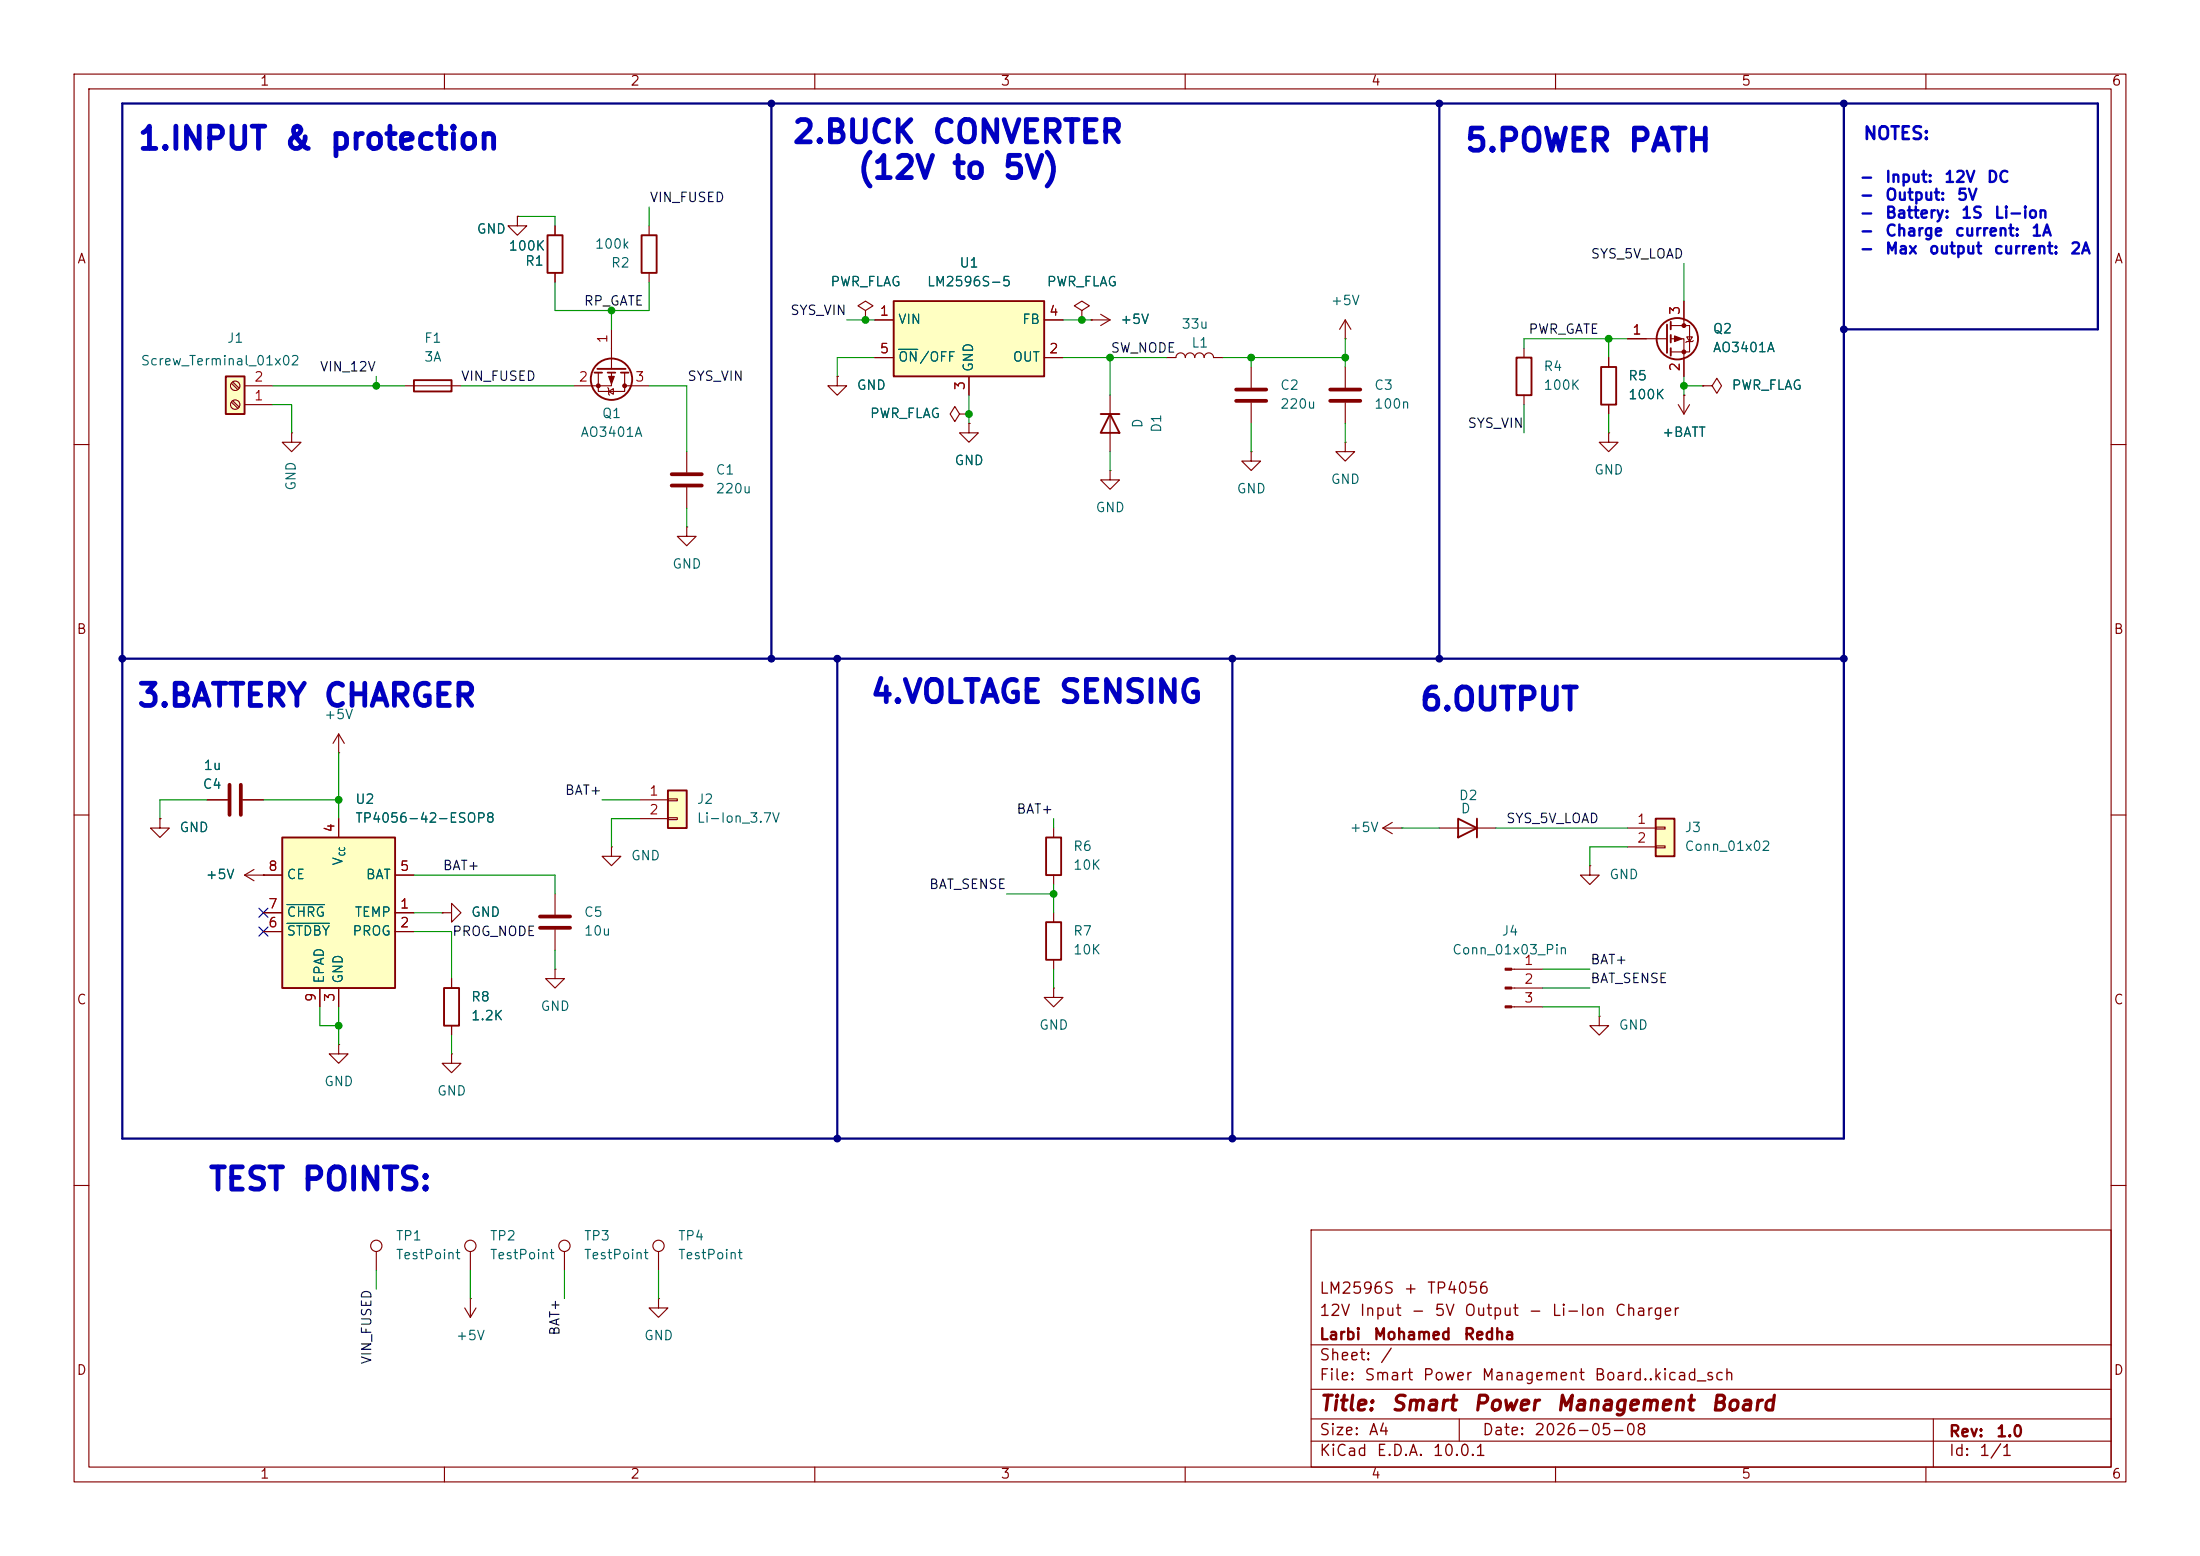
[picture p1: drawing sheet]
<svg xmlns="http://www.w3.org/2000/svg" width="297mm" height="210mm" viewBox="0 0 297 210" stroke-linecap="round" stroke-linejoin="round" font-family="sans-serif">
<g fill="none" stroke="#840000" stroke-width=".15">
<path d="M10 10h277v190h-277zM12 12h273v186h-273zM60 10v2M110 10v2M160 10v2M210 10v2M260 10v2M113 50.8v1.3h1.3l-1.3 1.2-1.2-1.2h1.2M113 50.8h.1M130.8 57.2v1.2h1.3l-1.3 1.3-1.3-1.3h1.3M130.8 57.2h.1M10 60h2"/>
<path d="M285 60h2M10 110h2M285 110h2M10 160h2M177 166h108v32h-108zM285 160h2M60 198v2M110 198v2M160 198v2M177 194.5h108M177 191.5h108M177 187.5h108"/>
<path d="M177 181.5h108M197 191.5v3M210 198v2M260 198v2M261 191.5v6.5"/>
</g>
<path d="M120.6 40.6h20.4v10.2h-20.4z" fill="#ffffc2"/>
<g fill="none" stroke="#840000" stroke-width=".25">
<path d="M73.9 31.8h2v5h-2zM80.3 50.3h1M80.6 49.8h3.9M82 50.3h1.1M83.8 50.3h1M120.6 40.6h20.4v10.2h-20.4zM148.6 55.9h2.5M149.9 55.9l1.2 2.5h-2.5zM225 43.8v3.8M225.6 43.4v1.1M225.6 45.2v1M225.6 47v1"/>
<circle cx="82.5" cy="51.2" r="2.79"/>
<circle cx="226.4" cy="45.7" r="2.79"/>
</g>
<g fill="none" stroke="#840000" stroke-width=".15">
<path d="M69.8 29.2v1.3h1.3l-1.3 1.3-1.2-1.3h1.2M69.8 29.2h.1M74.9 30.5v1.3M74.9 36.8v1.3M80.8 50.3v2.5h3.5v-2.5M82 52.3l.2 .2v.7l.1 .1M82.2 52.8l.6-.3v.7zM82.5 50.3v1.8h-5M82.5 44.5v5.3M84.3 52.1h3.3M116.8 41.9l1.1-.6-1.1-.7-1 .7 1 .6v1.3M116.8 43.2h.1"/>
<path d="M118.1 43.2h2.5M118.1 48.3h2.5M129.5 55.9l-.6-1-.6 1 .6 1 .6-1h1.3M130.8 55.9h.1M130.8 50.8v2.5M141 43.2h2.5M141 48.3h2.5M149.9 53.3v7.7M168.9 49.5v2.8M168.9 54.4v2.8M181.6 59.7v1.3h1.3l-1.3 1.2-1.3-1.2h1.3M181.6 59.7h.1"/>
<path d="M181.6 49.5v2.8M181.6 54.4v2.8M217.2 58.4v1.3h1.2l-1.2 1.3-1.3-1.3h1.3M217.2 58.4h.1M219.7 45.7h5.3M225.6 43.9h2.5v3.6h-2.5M225.6 45.7h1.7v5.1M226.6 54.6l.7 1.3M227.3 53.3h.1M227.3 40.6v3.3M227.3 53.3v2.6M227.7 45.5h.8l-.4 .6z"/>
<path d="M228.1 54.6l-.8 1.3M228.6 46l-.1 .1h-.8l-.1 .1M149.9 63.5v1.3h1.2l-1.2 1.2-1.3-1.2h1.3M149.9 63.5h.1M168.9 61v1.2h1.3l-1.3 1.3-1.3-1.3h1.3M168.9 61h.1M45.7 99.1l-.7 1.2M45.7 99.1l.8 1.2M45.7 99.1v2.5M21.6 110.5v1.3h1.3l-1.3 1.2-1.3-1.2h1.3M21.6 110.5h.1M27.9 108h2.8"/>
<path d="M32.8 108h2.8M33 118.1l1.3 .8M33 118.1h2.6M34.3 117.3l-1.3 .8M35.6 118.1h.1M45.7 101.6h.1M82.5 114.3v1.3h1.3l-1.3 1.2-1.2-1.2h1.2M82.5 114.3h.1M74.9 130.8v1.3h1.3l-1.3 1.3-1.2-1.3h1.2M74.9 130.8h.1M74.9 120.7v2.7M74.9 125.5v2.8"/>
<path d="M142.2 133.4v1.2h1.3l-1.3 1.3-1.2-1.3h1.2M142.2 133.4h.1M45.7 141v1.2h1.3l-1.3 1.3-1.3-1.3h1.3M45.7 141h.1M61 142.2v1.3h1.2l-1.2 1.3-1.3-1.3h1.3M61 142.2h.1M50.8 168.9v2.6M62.7 176.5l.8 1.3M63.5 175.3h.1M63.5 168.9v2.6M63.5 175.3v2.5M64.3 176.5l-.8 1.3"/>
<path d="M88.9 175.3v1.2h1.3l-1.3 1.3-1.3-1.3h1.3M88.9 175.3h.1"/>
<circle cx="50.8" cy="168.1" r=".76"/>
<circle cx="63.5" cy="168.1" r=".76"/>
</g>
<path d="M121.3 47.2h2.6" fill="none" stroke="#006464" stroke-width=".15"/>
<path d="M166.9 52.6h4M166.9 54.1h4M179.6 52.6h4M179.6 54.1h4M31 105.9v4.1M32.5 105.9v4.1M72.9 123.7h4.1M72.9 125.2h4.1" fill="none" stroke="#840000" stroke-width=".51"/>
<g fill="#840000" stroke="#840000" stroke-width=".15">
<path d="M82.2 50.8h.7l-.4 1z"/>
<path d="M226.1 45.3l1 .4-1 .4z"/>
<circle cx="84.3" cy="52.1" r=".25"/>
<circle cx="80.8" cy="52.1" r=".25"/>
<circle cx="227.3" cy="43.9" r=".25"/>
<circle cx="227.3" cy="47.5" r=".25"/>
</g>
<path d="M90.2 106.7h2.5v5.1h-2.5z" fill="#ffffc2"/>
<path d="M90.2 106.7h2.5v5.1h-2.5z" fill="none" stroke="#840000" stroke-width=".25"/>
<g fill="none" stroke="#840000" stroke-width=".15">
<path d="M146 41.9l1.1-.6-1.1-.7-1 .7 1 .6v1.3M146 43.2h.1M147.3 43.2h.1M147.3 43.2h2.6M148.6 42.4l1.3 .8M149.9 43.2l-1.3 .7M157.5 48.3h1.2a.64 .64 0 0 1 .7-.7 .64 .64 0 0 1 .6 .7 .64 .64 0 0 1 .7-.7 .64 .64 0 0 1 .6 .7 .64 .64 0 0 1 .6-.7 .64 .64 0 0 1 .7 .7 .64 .64 0 0 1 .6-.7 .64 .64 0 0 1 .6 .7h1.3M181.6 45.7h.1M181.6 43.2l-.8 1.3M181.6 43.2l.8 1.3M181.6 43.2v2.5M229.9 52.1h1.2l.7-1 .6 1-.6 1-.7-1"/>
<path d="M229.9 52.1h.1M92.7 61v2.8M92.7 65.8v2.8M86.4 108h3.8M86.4 110.5h3.8M90.2 107.8h1.2v.3h-1.2zM90.2 110.4h1.2v.2h-1.2z"/>
</g>
<path d="M90.7 64h4M90.7 65.5h4" fill="none" stroke="#840000" stroke-width=".51"/>
<path d="M30.5 50.8h2.5v5.1h-2.5z" fill="#ffffc2"/>
<path d="M86.6 31.8h2v5h-2zM30.5 50.8h2.5v5.1h-2.5zM59.9 133.4h2.1v5h-2.1z" fill="none" stroke="#840000" stroke-width=".25"/>
<g fill="none" stroke="#840000" stroke-width=".15">
<path d="M87.6 30.5v1.3M87.6 36.8v1.3M31.2 54.3l.9 .8M31.2 51.7l.9 .9M31.4 54.1l.9 .8M31.4 51.6l.9 .8M33 54.6h3.8M33 52.1h3.8M39.4 58.4v1.3h1.2l-1.2 1.3-1.3-1.3h1.3M39.4 58.4h.1M61 132.1v1.3M61 138.4v1.3"/>
<circle cx="31.7" cy="54.6" r=".63"/>
<circle cx="31.7" cy="52.1" r=".63"/>
</g>
<path d="M38.1 113h15.2v20.4h-15.2z" fill="#ffffc2"/>
<path d="M55.9 51.3h5.1v1.5h-5.1zM204.7 48.3h2.1v5h-2.1zM216.2 49.5h2v5.1h-2zM38.1 113h15.2v20.4h-15.2zM141.2 113h2.1v5.1h-2.1zM196.8 110.5l2.6 1.3-2.6 1.2zM199.4 110.5v2.5M141.2 124.5h2.1v5h-2.1z" fill="none" stroke="#840000" stroke-width=".25"/>
<g fill="none" stroke="#840000" stroke-width=".15">
<path d="M54.6 52.1h7.6M205.7 47v1.3M205.7 53.3v1.3M217.2 48.3v1.2M217.2 54.6v1.3M92.7 71.1v1.3h1.3l-1.3 1.3-1.3-1.3h1.3M92.7 71.1h.1M35.6 118.1h2.5M45.7 110.5v2.5M53.3 118.1h2.6M142.2 111.8v1.2M142.2 118.1v1.3"/>
<path d="M186.7 111.8l1.3 .7M186.7 111.8h2.5M188 111l-1.3 .8M189.2 111.8h.1M194.3 111.8h7.6M214.6 116.8v1.3h1.3l-1.3 1.3-1.2-1.3h1.2M214.6 116.8h.1M35.6 123.2h2.5M35.6 125.7h2.5M43.2 133.4v2.5M45.7 133.4v2.5M53.3 123.2h2.6"/>
<path d="M53.3 125.7h2.6M59.7 123.2h1.3v-1.3l1.2 1.3-1.2 1.3v-1.3M59.7 123.2h.1M142.2 123.2v1.3M142.2 129.5v1.3M204.1 130.8h4.2M204.1 133.4h4.2M204.1 135.9h4.2M76.2 168.9v2.6M88.9 168.9v2.6"/>
<circle cx="76.2" cy="168.1" r=".76"/>
<circle cx="88.9" cy="168.1" r=".76"/>
</g>
<path d="M38.7 124.6h5.8M38.7 122.1h5.1" fill="none" stroke="#006464" stroke-width=".15"/>
<g fill="#840000" stroke="#840000" stroke-width=".15">
<path d="M203.2 130.7h.9v.2h-.9z"/>
<path d="M203.2 133.2h.9v.3h-.9z"/>
<path d="M203.2 135.8h.9v.2h-.9z"/>
</g>
<path d="M223.5 110.5h2.6v5.1h-2.6z" fill="#ffffc2"/>
<path d="M223.5 110.5h2.6v5.1h-2.6z" fill="none" stroke="#840000" stroke-width=".25"/>
<g fill="none" stroke="#840000" stroke-width=".15">
<path d="M69.8 29.2h.1M74.9 30.5v1.3M74.9 36.8v1.3M113 50.8h.1M116.8 43.2h.1M118.1 43.2h2.5M118.1 48.3h2.5M130.8 57.2h.1M130.8 55.9h.1M130.8 50.8v2.5M141 43.2h2.5M141 48.3h2.5"/>
<path d="M146 43.2h.1M147.3 43.2h.1M217.2 48.3v1.2M217.2 54.6v1.3M219.7 45.7h2.5M227.3 53.3h.1M227.3 40.6v2.6M227.3 48.3v2.5M229.9 52.1h.1M21.6 110.5h.1M27.9 108h2.8M32.8 108h2.8"/>
<path d="M35.6 118.1h.1M35.6 118.1h2.5M45.7 110.5v2.5M53.3 118.1h2.6M219.7 111.8h3.8M219.7 114.3h3.8M223.5 111.6h1.3v.3h-1.3zM223.5 114.2h1.3v.2h-1.3zM35.6 123.2h2.5M35.6 125.7h2.5M43.2 133.4v2.5M45.7 133.4v2.5"/>
<path d="M53.3 123.2h2.6M53.3 125.7h2.6M59.7 123.2h.1M61 132.1v1.3M61 138.4v1.3M215.9 137.2v1.2h1.3l-1.3 1.3-1.3-1.3h1.3M215.9 137.2h.1"/>
</g>
<path d="M104.1 14v74.9M194.3 14v74.9M248.9 14v139.7h-232.4v-139.7h266.7v30.5h-34.3M16.5 88.9h232.4M113 88.9v64.8M166.4 88.9v64.8" fill="none" stroke="#000084" stroke-width=".3"/>
<g fill="none" stroke="#009600" stroke-width=".15">
<path d="M69.8 29.2h5.1v1.3M74.9 38.1v3.8h12.7v-3.8M87.6 27.9v2.6M227.3 35.6v5M36.8 54.6h2.6v3.8M36.8 52.1h17.8M50.8 50.8v1.3M62.2 52.1h15.3M82.5 41.9v2.6M87.6 52.1h5.1v8.9M114.3 43.2h3.8M118.1 48.3h-5.1v2.5"/>
<path d="M130.8 53.3v3.9M143.5 48.3h14M143.5 43.2h3.8M149.9 48.3v5M165.1 48.3h16.5M168.9 48.3v1.2M168.9 57.2v3.8M181.6 45.7v3.8M181.6 57.2v2.5M205.7 54.6v3.8M217.2 45.7v2.6M217.2 55.9v2.5"/>
<path d="M219.7 45.7h-14v1.3M227.3 52.1h2.6M227.3 50.8v2.5M92.7 68.6v2.5M149.9 61v2.5M27.9 108h-6.3v2.5M35.6 108h10.1M45.7 101.6v8.9M55.9 118.1h19v2.6M81.3 108h5.1M86.4 110.5h-3.9v3.8M142.2 110.5v1.3"/>
<path d="M142.2 119.4v3.8M189.2 111.8h5.1M201.9 111.8h17.8M219.7 114.3h-5.1v2.5M43.2 135.9v2.5h2.5M45.7 135.9v5.1M55.9 125.7h5.1v6.4M55.9 123.2h3.8M61 139.7v2.5M74.9 128.3v2.5M135.9 120.7h6.3M142.2 130.8v2.6"/>
<path d="M208.3 130.8h6.3M208.3 135.9h7.6v1.3M208.3 133.4h6.3M50.8 171.5v2.5M63.5 171.5v3.8M76.2 171.5v3.8M88.9 171.5v3.8"/>
</g>
<path d="M35 125.1l1.2 1.2M35 122.6l1.2 1.2M36.2 125.1l-1.2 1.2M36.2 122.6l-1.2 1.2" fill="none" stroke="#000084" stroke-width=".15"/>
<path d="M121.3 47.2h2.6M38.7 124.6h5.8M38.7 122.1h5.1" fill="none" stroke="#006464" stroke-width=".15"/>
<g fill="#009600" stroke="#009600" stroke-width=".14">
<circle cx="149.9" cy="48.3" r=".46"/>
<circle cx="168.9" cy="48.3" r=".46"/>
<circle cx="142.2" cy="120.7" r=".46"/>
<circle cx="50.8" cy="52.1" r=".46"/>
<circle cx="82.5" cy="41.9" r=".46"/>
<circle cx="116.8" cy="43.2" r=".46"/>
<circle cx="146" cy="43.2" r=".46"/>
<circle cx="130.8" cy="55.9" r=".46"/>
<circle cx="45.7" cy="138.4" r=".46"/>
<circle cx="45.7" cy="108" r=".46"/>
<circle cx="217.2" cy="45.7" r=".46"/>
<circle cx="181.6" cy="48.3" r=".46"/>
<circle cx="227.3" cy="52.1" r=".46"/>
</g>
<g fill="#000084" stroke="#000084" stroke-width=".14">
<circle cx="166.4" cy="153.7" r=".46"/>
<circle cx="113" cy="153.7" r=".46"/>
<circle cx="16.5" cy="88.9" r=".46"/>
<circle cx="194.3" cy="88.9" r=".46"/>
<circle cx="248.9" cy="88.9" r=".46"/>
<circle cx="104.1" cy="14" r=".46"/>
<circle cx="166.4" cy="88.9" r=".46"/>
<circle cx="104.1" cy="88.9" r=".46"/>
<circle cx="113" cy="88.9" r=".46"/>
<circle cx="248.9" cy="44.5" r=".46"/>
<circle cx="194.3" cy="14" r=".46"/>
<circle cx="248.9" cy="14" r=".46"/>
</g>
<g font-size="3" fill="#0000c2">
<text x="18.4" y="20.9">1.INPUT &amp; protection</text>
<text x="106.8" y="20">2.BUCK CONVERTER</text>
<text x="197.6" y="21.2">5.POWER PATH</text>
<text x="115.6" y="24.9">(12V to 5V)</text>
<text x="117.3" y="95.6">4.VOLTAGE SENSING</text>
<text x="18.4" y="96.1">3.BATTERY CHARGER</text>
<text x="191.5" y="96.6">6.OUTPUT</text>
<text x="28" y="161.4">TEST POINTS:</text>
</g>
<g font-size="2" fill="#840000">
<text x="178" y="190.9">Title:</text>
<text x="187.7" y="190.9">Smart</text>
<text x="198.7" y="190.9">Power</text>
<text x="209.9" y="190.9">Management</text>
<text x="230.8" y="190.9">Board</text>
</g>
<text font-size="1.7" fill="#0000c2" x="251.5" y="19.3">NOTES:</text>
<g font-size="1.5" fill="#0000c2">
<text x="251" y="25">-</text>
<text x="251" y="27.4">-</text>
<text x="251" y="29.8">-</text>
<text x="254.4" y="25">Input:</text>
<text x="254.4" y="27.4">Output:</text>
<text x="254.4" y="29.8">Battery:</text>
<text x="262.4" y="25">12V</text>
<text x="264.1" y="27.4">5V</text>
<text x="264.7" y="29.8">1S</text>
<text x="268.1" y="25">DC</text>
<text x="269.1" y="29.8">Li-ion</text>
<text x="251" y="32.3">-</text>
<text x="251" y="34.7">-</text>
<text x="254.4" y="32.3">Charge</text>
<text x="254.4" y="34.7">Max</text>
<text x="260.3" y="34.7">output</text>
<text x="263.8" y="32.3">current:</text>
<text x="269.1" y="34.7">current:</text>
<text x="274.1" y="32.3">1A</text>
<text x="279.4" y="34.7">2A</text>
</g>
<g font-size="1.5" fill="#840000">
<text x="178" y="178">12V</text>
<text x="178" y="175">LM2596S</text>
<text x="183.4" y="178">Input</text>
<text x="189.4" y="175">+</text>
<text x="190.4" y="178">-</text>
<text x="192.5" y="175">TP4056</text>
<text x="193.5" y="178">5V</text>
<text x="197.6" y="178">Output</text>
<text x="206.2" y="178">-</text>
<text x="209.4" y="178">Li-Ion</text>
<text x="217.9" y="178">Charger</text>
<text x="178" y="184">Sheet:</text>
<text x="178" y="181.2">Larbi</text>
<text x="185.3" y="181.2">Mohamed</text>
<text x="186.2" y="184">/</text>
<text x="197.5" y="181.2">Redha</text>
<text x="178" y="186.7">File:</text>
<text x="184.1" y="186.7">Smart</text>
<text x="192" y="186.7">Power</text>
<text x="199.9" y="186.7">Management</text>
<text x="215.1" y="186.7">Board..kicad_sch</text>
<text x="178" y="196.9">KiCad</text>
<text x="178" y="194.1">Size:</text>
<text x="184.7" y="194.1">A4</text>
<text x="185.7" y="196.9">E.D.A.</text>
<text x="193.3" y="196.9">10.0.1</text>
<text x="200" y="194.1">Date:</text>
<text x="207" y="194.1">2026-05-08</text>
<text x="263" y="194.3">Rev:</text>
<text x="263" y="196.9">Id:</text>
<text x="267.1" y="196.9">1/1</text>
<text x="269.4" y="194.3">1.0</text>
</g>
<g font-size="1.3" fill="#840000">
<text x="35" y="11.9">1</text>
<text x="85" y="11.9">2</text>
<text x="135" y="11.9">3</text>
<text x="185" y="11.9">4</text>
<text x="235" y="11.9">5</text>
<text x="285" y="11.9">6</text>
<text x="10.3" y="35.9">A</text>
<text x="285.3" y="35.9">A</text>
<text x="10.3" y="85.9">B</text>
<text x="285.3" y="85.9">B</text>
<text x="10.3" y="135.9">C</text>
<text x="285.3" y="135.9">C</text>
<text x="10.3" y="185.9">D</text>
<text x="285.3" y="185.9">D</text>
<text x="35" y="199.9">1</text>
<text x="85" y="199.9">2</text>
<text x="135" y="199.9">3</text>
<text x="185" y="199.9">4</text>
<text x="235" y="199.9">5</text>
<text x="285" y="199.9">6</text>
</g>
<g font-size="1.3" fill="#0f0f0f">
<text x="87.6" y="27.6">VIN_FUSED</text>
<text x="214.7" y="35.2">SYS_5V_LOAD</text>
<text x="78.7" y="41.6">RP_GATE</text>
<text x="106.6" y="42.8">SYS_VIN</text>
<text x="149.9" y="47.9">SW_NODE</text>
<text x="206.3" y="45.4">PWR_GATE</text>
<text x="43.1" y="50.5">VIN_12V</text>
<text x="62.1" y="51.7">VIN_FUSED</text>
<text x="92.7" y="51.7">SYS_VIN</text>
<text x="198" y="58.1">SYS_VIN</text>
<text x="76.2" y="107.6">BAT+</text>
<text x="137.1" y="110.1">BAT+</text>
<text x="203.2" y="111.4">SYS_5V_LOAD</text>
<text x="59.7" y="117.8">BAT+</text>
<text x="125.3" y="120.3">BAT_SENSE</text>
<text x="61" y="126.7">PROG_NODE</text>
<text x="214.6" y="130.5">BAT+</text>
<text x="214.6" y="133">BAT_SENSE</text>
<text x="50.5" y="184.2" transform="rotate(-90 50.5 184.2)">VIN_FUSED</text>
<text x="75.9" y="180.4" transform="rotate(-90 75.9 180.4)">BAT+</text>
</g>
<g font-size="1.3" fill="#006464">
<text x="64.3" y="31.9">GND</text>
<text x="68.6" y="34.1">100K</text>
<text x="80.2" y="33.9">100k</text>
<text x="70.8" y="36.2">R1</text>
<text x="82.4" y="36.4">R2</text>
<text x="112" y="39">PWR_FLAG</text>
<text x="125.1" y="39">LM2596S-5</text>
<text x="129.4" y="36.4">U1</text>
<text x="141.2" y="39">PWR_FLAG</text>
<text x="179.6" y="41.5">+5V</text>
<text x="30.6" y="46.6">J1</text>
<text x="57.2" y="46.6">F1</text>
<text x="121.2" y="44">VIN</text>
<text x="137.9" y="44">FB</text>
<text x="151.1" y="44">+5V</text>
<text x="159.4" y="44.7">33u</text>
<text x="160.7" y="47.2">L1</text>
<text x="231.1" y="47.9">AO3401A</text>
<text x="231.1" y="45.3">Q2</text>
<text x="18.9" y="49.6">Screw_Terminal_01x02</text>
<text x="57.2" y="49.1">3A</text>
<text x="115.6" y="52.9">GND</text>
<text x="121.2" y="49.1">ON/OFF</text>
<text x="131.7" y="50.3" transform="rotate(-90 131.7 50.3)">GND</text>
<text x="136.6" y="49.1">OUT</text>
<text x="172.7" y="52.9">C2</text>
<text x="185.4" y="52.9">C3</text>
<text x="208.3" y="50.4">R4</text>
<text x="208.3" y="52.9">100K</text>
<text x="219.7" y="51.7">R5</text>
<text x="233.7" y="52.9">PWR_FLAG</text>
<text x="78.3" y="59.3">AO3401A</text>
<text x="81.2" y="56.7">Q1</text>
<text x="117.4" y="56.7">PWR_FLAG</text>
<text x="154.5" y="57.9" transform="rotate(-90 154.5 57.9)">D</text>
<text x="157.1" y="58.5" transform="rotate(-90 157.1 58.5)">D1</text>
<text x="172.7" y="55.5">220u</text>
<text x="185.4" y="55.5">100n</text>
<text x="219.7" y="54.2">100K</text>
<text x="224.3" y="59.3">+BATT</text>
<text x="96.5" y="64.4">C1</text>
<text x="128.8" y="63.1">GND</text>
<text x="179.6" y="65.6">GND</text>
<text x="215.1" y="64.4">GND</text>
<text x="40.2" y="66.3" transform="rotate(-90 40.2 66.3)">GND</text>
<text x="96.5" y="66.9">220u</text>
<text x="147.8" y="69.4">GND</text>
<text x="166.9" y="66.9">GND</text>
<text x="90.7" y="77.1">GND</text>
<text x="43.7" y="97.4">+5V</text>
<text x="27.3" y="106.8">C4</text>
<text x="27.4" y="104.2">1u</text>
<text x="24.1" y="112.6">GND</text>
<text x="47.9" y="111.4">TP4056-42-ESOP8</text>
<text x="47.9" y="108.8">U2</text>
<text x="94" y="108.8">J2</text>
<text x="94" y="111.4">Li-Ion_3.7V</text>
<text x="182.1" y="112.6">+5V</text>
<text x="196.9" y="108.3">D2</text>
<text x="197.1" y="110.1">D</text>
<text x="227.3" y="112.6">J3</text>
<text x="27.7" y="119">+5V</text>
<text x="38.6" y="119">CE</text>
<text x="46.6" y="116.9" transform="rotate(-90 46.6 116.9)">V</text>
<text x="49.3" y="119">BAT</text>
<text x="85.1" y="116.4">GND</text>
<text x="144.8" y="115.2">R6</text>
<text x="144.8" y="117.7">10K</text>
<text x="217.2" y="119">GND</text>
<text x="227.3" y="115.2">Conn_01x02</text>
<text x="38.6" y="124.1">CHRG</text>
<text x="47.8" y="124.1">TEMP</text>
<text x="63.5" y="124.1">GND</text>
<text x="78.7" y="124.1">C5</text>
<text x="38.6" y="126.6">STDBY</text>
<text x="47.5" y="126.6">PROG</text>
<text x="78.7" y="126.6">10u</text>
<text x="144.8" y="126.6">R7</text>
<text x="144.8" y="129.1">10K</text>
<text x="196" y="129.1">Conn_01x03_Pin</text>
<text x="202.6" y="126.6">J4</text>
<text x="44" y="132.8" transform="rotate(-90 44 132.8)">EPAD</text>
<text x="46.6" y="132.8" transform="rotate(-90 46.6 132.8)">GND</text>
<text x="63.5" y="135.5">R8</text>
<text x="72.9" y="136.8">GND</text>
<text x="63.5" y="138">1.2K</text>
<text x="140.2" y="139.3">GND</text>
<text x="218.4" y="139.3">GND</text>
<text x="43.7" y="146.9">GND</text>
<text x="58.9" y="148.2">GND</text>
<text x="53.3" y="167.7">TP1</text>
<text x="66" y="167.7">TP2</text>
<text x="78.7" y="167.7">TP3</text>
<text x="91.4" y="167.7">TP4</text>
<text x="53.3" y="170.3">TestPoint</text>
<text x="66" y="170.3">TestPoint</text>
<text x="78.7" y="170.3">TestPoint</text>
<text x="91.4" y="170.3">TestPoint</text>
<text x="61.5" y="181.2">+5V</text>
<text x="86.9" y="181.2">GND</text>
</g>
<g font-size="1.3" fill="#a90000">
<text x="82.3" y="46.4" transform="rotate(-90 82.3 46.4)">1</text>
<text x="118.7" y="42.9">1</text>
<text x="141.5" y="42.9">4</text>
<text x="220.3" y="45.5">1</text>
<text x="227.1" y="42.6" transform="rotate(-90 227.1 42.6)">3</text>
<text x="34.2" y="51.8">2</text>
<text x="78" y="51.8">2</text>
<text x="85.7" y="51.8">3</text>
<text x="118.7" y="48">5</text>
<text x="130.6" y="52.8" transform="rotate(-90 130.6 52.8)">3</text>
<text x="141.5" y="48">2</text>
<text x="227.1" y="50.2" transform="rotate(-90 227.1 50.2)">2</text>
<text x="34.2" y="54.4">1</text>
<text x="87.6" y="107.7">1</text>
<text x="45.5" y="112.5" transform="rotate(-90 45.5 112.5)">4</text>
<text x="87.6" y="110.2">2</text>
<text x="220.9" y="111.5">1</text>
<text x="36.1" y="117.9">8</text>
<text x="53.9" y="117.9">5</text>
<text x="220.9" y="114">2</text>
<text x="36.1" y="125.5">6</text>
<text x="36.1" y="122.9">7</text>
<text x="53.9" y="122.9">1</text>
<text x="53.9" y="125.5">2</text>
<text x="205.7" y="130.6">1</text>
<text x="42.9" y="135.3" transform="rotate(-90 42.9 135.3)">9</text>
<text x="45.5" y="135.3" transform="rotate(-90 45.5 135.3)">3</text>
<text x="205.7" y="133.1">2</text>
<text x="205.7" y="135.6">3</text>
</g>
<text font-size=".8" fill="#006464" x="46.8" y="115.6" transform="rotate(-90 46.8 115.6)">CC</text>
</svg>
